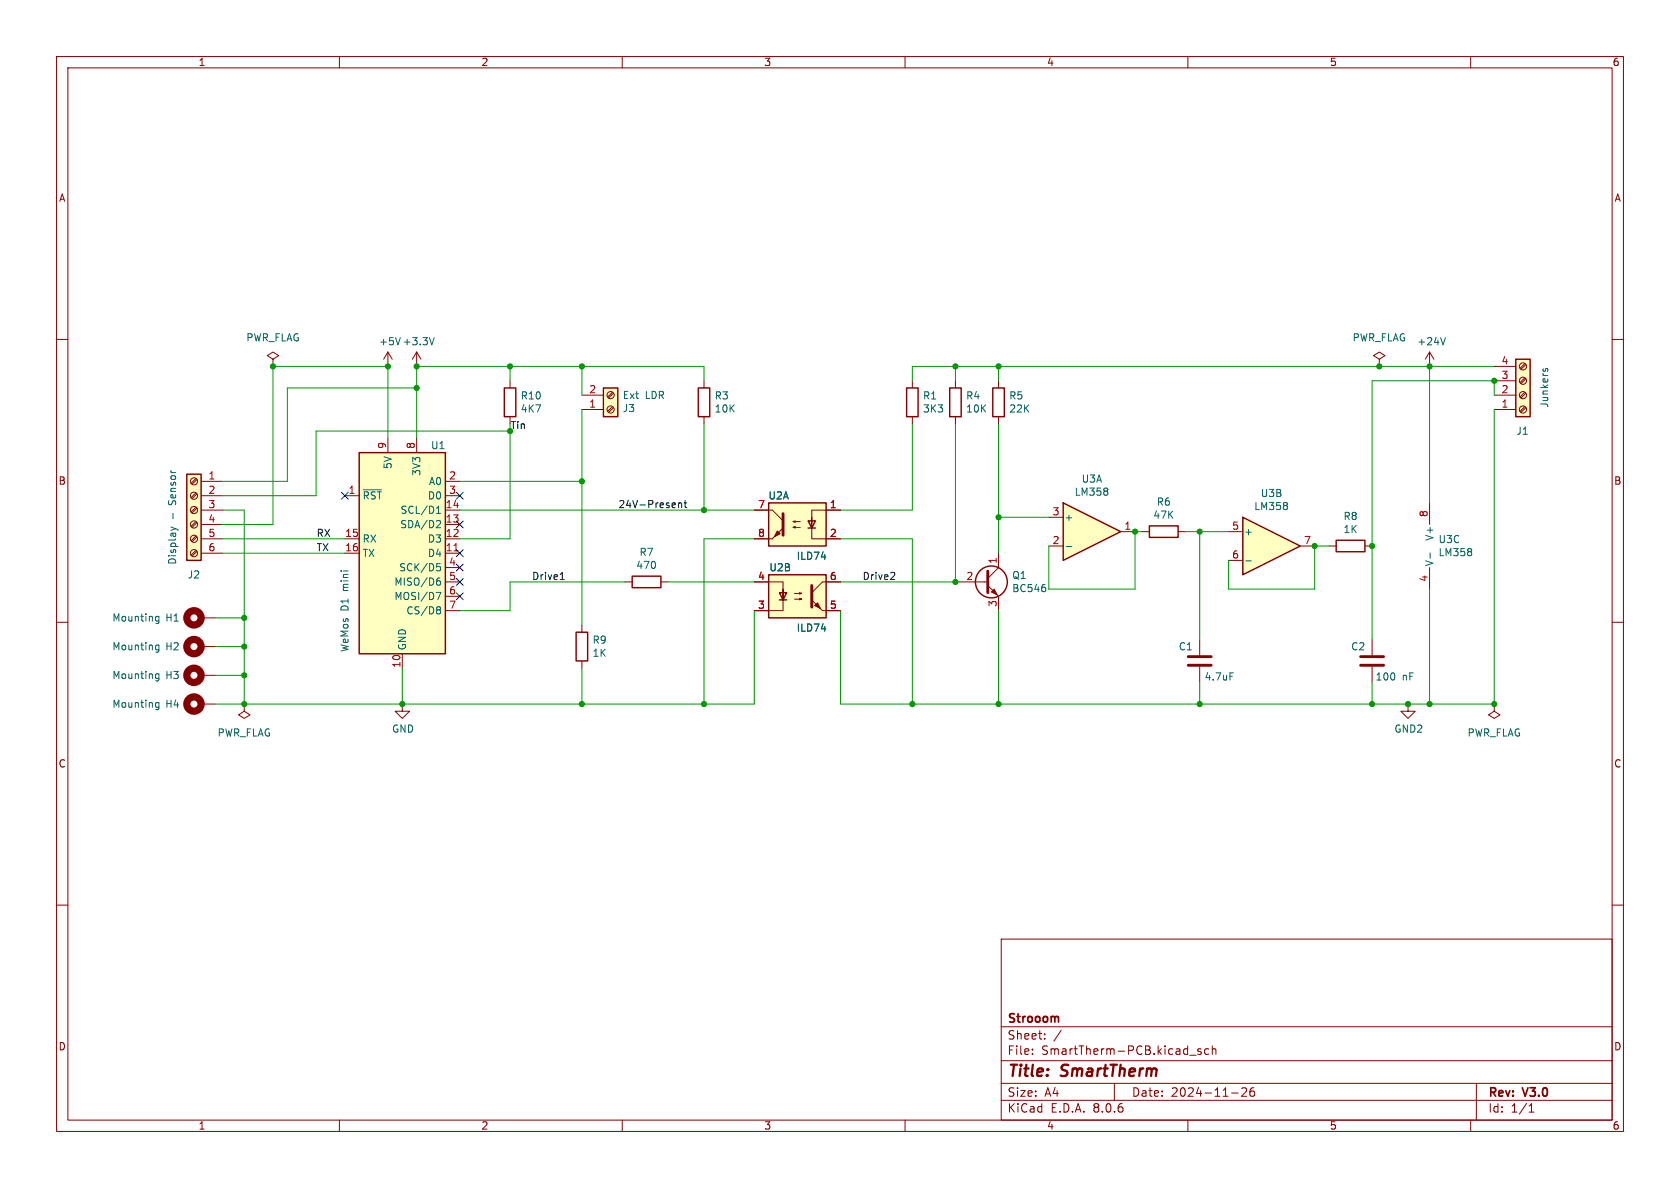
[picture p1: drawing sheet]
<svg xmlns="http://www.w3.org/2000/svg" width="297mm" height="210mm" viewBox="0 0 297 210" stroke-linecap="round" stroke-linejoin="round" font-family="sans-serif">
<g fill="none" stroke="#840000" stroke-width=".18">
<path d="M10 10h277v190h-277zM12 12h273v186h-273zM60 10v2M110 10v2M160 10v2M210 10v2M260 10v2M10 60h2M285 60h2M234.9 96.5h1.3M241.3 96.5h1.3M10 110h2"/>
<path d="M110.5 102.9h1.3M116.8 102.9h1.3M242.6 113v2.8M242.6 117.9v2.8M285 110h2M248.9 124.5v1.2h1.3l-1.3 1.3-1.3-1.3h1.3M248.9 124.5h.1M10 160h2M285 160h2M177 166h108v32h-108zM60 198v2M110 198v2"/>
<path d="M160 198v2M177 194.5h108M177 191.5h108M177 187.5h108M177 181.5h108M182.5 186.3v.1M182.5 185.5v.1M184.7 183.6v.1M184.7 182.8v.1M187.6 182.1l-1.3 2M197 191.5v3M210 198v2"/>
<path d="M210.3 186.5h1.2M212.3 185.5l-.3-.1-.3 .2 .1 .2 .5 .2v.3h-.6M213.7 185.5l-.5-.1-.2 .3v.4l.1 .2h.6M214.3 185.5l.2-.1 .4 .1 .1 .9M214.3 184.9v1.5M217.7 193.2h1.2M219.5 192.4l.6-.1 .2 .1 .1 .3-.9 1.1h.9M221.7 192.3a.59 .59 0 0 0-.7 .6v.6l.1 .2 .4 .1 .2-.1 .1-.5-.1-.3h-.5l-.2 .3M260 198v2M261 191.5v6.5M270.3 196.6h.9M270.3 195.5l.4-.4v1.5"/>
</g>
<path d="M236.2 95.5h5.1v2h-5.1zM111.8 101.9h5v2h-5z" fill="none" stroke="#840000" stroke-width=".25"/>
<path d="M240.5 117.6h4.1M240.5 116.1h4.1" fill="none" stroke="#840000" stroke-width=".51"/>
<path d="M219.7 91.4l10.2 5.1-10.2 5.1z" fill="#ffffc2"/>
<path d="M219.7 91.4l10.2 5.1-10.2 5.1z" fill="none" stroke="#840000" stroke-width=".25"/>
<path d="M217.2 94h2.5M217.2 99.1h2.5M229.9 96.5h2.5" fill="none" stroke="#840000" stroke-width=".18"/>
<path d="M220.2 99.2h1M227.5 88.9v.3M227.5 89.5v.5" fill="none" stroke="#006464" stroke-width=".18"/>
<path d="M106.7 68.6h2.5v5.1h-2.5z" fill="#ffffc2"/>
<g fill="none" stroke="#840000" stroke-width=".25">
<path d="M89.2 68.6h2v5.1h-2zM106.7 68.6h2.5v5.1h-2.5zM123.4 68.6h2.1v5.1h-2.1zM160.3 68.6h2v5.1h-2zM167.9 68.6h2v5.1h-2zM175.5 68.6h2v5.1h-2zM101.9 111.8h2v5h-2z"/>
<circle cx="175.3" cy="102.9" r="2.82"/>
</g>
<g fill="none" stroke="#840000" stroke-width=".18">
<path d="M90.2 67.3v1.3M90.2 73.7v1.2M102.9 72.4h3.8M102.9 69.9h3.8M108.3 69.3l-.9 .9M108.3 71.9l-.9 .8M108.5 69.5l-.9 .9M108.5 72.1l-.9 .8M124.5 67.3v1.3M124.5 73.7v1.2M161.3 67.3v1.3M161.3 73.7v1.2"/>
<path d="M168.9 67.3v1.3M168.9 73.7v1.2M176.5 67.3v1.3M176.5 73.7v1.2M176.5 97.8v2.5l-1.9 1.9M102.9 110.5v1.3M102.9 116.8v1.3M168.9 102.9h5.7M174.6 103.5l1.9 1.9v2.6M264.2 124.5v1.2l-1.1 .7 1.1 .6 1-.6-1-.7M264.2 124.5h.1"/>
<circle cx="107.9" cy="69.8" r=".63"/>
<circle cx="107.9" cy="72.4" r=".63"/>
</g>
<path d="M174.6 101v3.8" fill="none" stroke="#840000" stroke-width=".51"/>
<path d="M175.3 104.6l.5-.5 .5 1.1z" fill="#840000" stroke="#840000" stroke-width=".18"/>
<path d="M184.8 103.9l.1 .1-.1 .5" fill="none" stroke="#006464" stroke-width=".18"/>
<path d="M188 88.9l10.1 5.1-10.1 5.1z" fill="#ffffc2"/>
<path d="M188 88.9l10.1 5.1-10.1 5.1z" fill="none" stroke="#840000" stroke-width=".25"/>
<path d="M185.4 96.5h2.6M185.4 91.4h2.6M198.1 94h2.6" fill="none" stroke="#840000" stroke-width=".18"/>
<path d="M188.5 96.6h1M195.8 86.4v.3M195.8 86.9v.5" fill="none" stroke="#006464" stroke-width=".18"/>
<path d="M135.9 101.6h10.1v7.6h-10.1z" fill="#ffffc2"/>
<path d="M135.9 101.6h10.1v7.6h-10.1zM137.8 104.8h1.3l-.7 1.2zM137.8 106h1.3" fill="none" stroke="#840000" stroke-width=".25"/>
<path d="M133.3 102.9h5.1v1.9M138.4 106v-1.9v3.9h-5.1M140.5 105.9h1.2l-.3 .1v-.2l.3 .1M140.5 104.9h1.2l-.3 .1v-.2l.3 .1M145.4 108h3.2M148.6 102.9h-3.2l-1.9 1.9" fill="none" stroke="#840000" stroke-width=".18"/>
<g fill="#840000" stroke="#840000" stroke-width=".18">
<path d="M143.5 106l1.9 2z"/>
<path d="M144 107.1l.5-.5 .5 1z"/>
</g>
<path d="M143.5 103.5v3.8" fill="none" stroke="#840000" stroke-width=".51"/>
<path d="M135.9 88.9h10.1v7.6h-10.1z" fill="#ffffc2"/>
<path d="M135.9 88.9h10.1v7.6h-10.1zM142.9 92.1h1.2l-.6 1.2zM142.9 93.3h1.2" fill="none" stroke="#840000" stroke-width=".25"/>
<path d="M68.6 64.8h.1M68.6 62.2l-.8 1.3M68.6 62.2v2.6M68.6 62.2l.7 1.3M133.3 90.2h3.2l1.9 1.9M133.3 95.3h3.2M140.2 93.2l.4-.1v.2l-.4-.1h1.3M140.2 92.2l.4-.1v.2l-.4-.1h1.3M143.5 93.3v-1.9v3.9h5.1M148.6 90.2h-5.1v1.9" fill="none" stroke="#840000" stroke-width=".18"/>
<g fill="#840000" stroke="#840000" stroke-width=".18">
<path d="M136.5 95.3l1.9-2z"/>
<path d="M137.4 93.9l.5 .5-1 .5z"/>
</g>
<path d="M138.4 90.8v3.8" fill="none" stroke="#840000" stroke-width=".51"/>
<path d="M63.5 80h15.2v35.6h-15.2z" fill="#ffffc2"/>
<path d="M63.5 80h15.2v35.6h-15.2zM203.2 93h5.1v2h-5.1z" fill="none" stroke="#840000" stroke-width=".25"/>
<g fill="none" stroke="#840000" stroke-width=".18">
<path d="M48.3 63.5l1-.6-1-.7-1.1 .7 1.1 .6v1.3M48.3 64.8h.1M68.6 77.5v2.5M73.7 64.8h.1M73.7 62.2v2.6M73.7 77.5v2.5M73.7 62.2l-.8 1.3M73.7 62.2l.7 1.3M61 87.6h2.5M61 97.8h2.5M61 95.3h2.5M78.7 87.6h2.6"/>
<path d="M78.7 97.8h2.6M78.7 95.3h2.6M78.7 92.7h2.6M78.7 90.2h2.6M78.7 85.1h2.6M201.9 94h1.3M208.3 94h1.2M35.6 114.3h2.5M35.6 119.4h2.5M35.6 109.2h2.5M71.1 115.6v2.5M78.7 100.3h2.6"/>
<path d="M78.7 102.9h2.6M78.7 105.4h2.6M78.7 108h2.6M35.6 124.5h2.5M43.2 124.5v1.2l-1 .7 1 .6 1-.6-1-.7M43.2 124.5h.1M71.1 124.5v1.2h1.3l-1.3 1.3-1.3-1.3h1.3M71.1 124.5h.1"/>
</g>
<g fill="none" stroke="#006464" stroke-width=".18">
<path d="M76.8 59.7l-.5 1.3M64.2 86.6h3.2M77.2 90.7h.7M77.2 89.8l.3-.3v1.2M77.2 99.6h.6M77.3 92l.5 .1 .1 .3-.8 .9h.8M27.5 114.8l.2 .1 .4-.1M27.5 119.8l.2 .2 .4-.1M27.5 109.7l.2 .1 .4-.1M28.1 109v1l-.3 .2h-.3M28.1 114v1.1l-.3 .2-.3-.1M28.1 119.1v1l-.3 .3-.3-.1"/>
<path d="M28.1 114.1l-.4-.1-.2 .2M28.1 119.2l-.4-.1-.2 .1M28.1 109h-.4l-.2 .1M77.1 104.7h.9l-.6 1.3M77.3 100.1h.3l.3 .3-.1 .4-.5 .1M77.4 102.7h.4l.1 .2-.1 .4-.4 .1M77.4 107.3h.2l.3 .2-.3 .3M77.4 107.8h.2M77.6 107.8l.3 .2v.3l-.1 .2h-.4M77.8 102.2h-.4M27.5 124.9l.2 .1h.4M28.1 124.2v1l-.3 .3-.3-.1"/>
<path d="M28.1 124.3l-.4-.1-.2 .1"/>
</g>
<path d="M80.3 97.4h.7" fill="none" stroke="#a90000" stroke-width=".18"/>
<g fill="none" stroke="#840000" stroke-width="1.3">
<circle cx="34.3" cy="114.3" r="1.27"/>
<circle cx="34.3" cy="109.2" r="1.27"/>
<circle cx="34.3" cy="119.4" r="1.27"/>
<circle cx="34.3" cy="124.5" r="1.27"/>
</g>
<path d="M33 83.8h2.6v15.3h-2.6z" fill="#ffffc2"/>
<path d="M33 83.8h2.6v15.3h-2.6z" fill="none" stroke="#840000" stroke-width=".25"/>
<g fill="none" stroke="#840000" stroke-width=".18">
<path d="M34.6 97.3l-.8 .8M34.6 94.7l-.8 .9M34.6 92.2l-.8 .8M34.6 89.7l-.8 .8M34.6 87.1l-.8 .9M34.6 84.6l-.8 .8M34.8 97.5l-.8 .8M34.8 94.9l-.8 .9M34.8 92.4l-.8 .8M34.8 89.8l-.8 .9M34.8 87.3l-.8 .8M34.8 84.8l-.8 .8"/>
<path d="M35.6 85.1h3.8M35.6 87.6h3.8M35.6 90.2h3.8M35.6 92.7h3.8M35.6 95.3h3.8M35.6 97.8h3.8"/>
<circle cx="34.3" cy="95.2" r=".63"/>
<circle cx="34.3" cy="97.8" r=".63"/>
<circle cx="34.3" cy="90.2" r=".63"/>
<circle cx="34.3" cy="92.7" r=".63"/>
<circle cx="34.3" cy="87.6" r=".63"/>
<circle cx="34.3" cy="85.1" r=".63"/>
</g>
<path d="M30.2 93.2l.9 .3M30.6 90.7v1M31.1 93.5l-.9 .3M31.1 93.5l.3 .1" fill="none" stroke="#006464" stroke-width=".18"/>
<path d="M268 63.5h2.5v10.2h-2.5z" fill="#ffffc2"/>
<path d="M268 63.5h2.5v10.2h-2.5z" fill="none" stroke="#840000" stroke-width=".25"/>
<g fill="none" stroke="#840000" stroke-width=".18">
<path d="M243.8 63.5l1.1-.6-1.1-.7-1 .7 1 .6v1.3M243.8 64.8h.1M252.7 64.8h.1M252.7 62.2l-.7 1.3M252.7 62.2v2.6M252.7 62.2l.8 1.3M264.2 72.4h3.8M264.2 69.9h3.8M264.2 67.3h3.8M264.2 64.8h3.8M269.6 64.3l-.9 .8M269.6 66.8l-.9 .8"/>
<path d="M269.6 69.3l-.9 .9M269.6 71.9l-.9 .8M269.7 64.4l-.8 .9M269.7 67l-.8 .8M269.7 69.5l-.8 .9M269.7 72.1l-.8 .8M133.3 90.2h2.6M133.3 95.3h2.6M146 90.2h2.6M146 95.3h2.6M252.7 88.9v3.8M133.3 108h2.6"/>
<path d="M133.3 102.9h2.6M146 108h2.6M146 102.9h2.6M212.1 113v2.8M212.1 117.9v2.8M252.7 100.3v3.8"/>
<circle cx="269.2" cy="67.3" r=".63"/>
<circle cx="269.2" cy="64.8" r=".63"/>
<circle cx="269.2" cy="69.8" r=".63"/>
<circle cx="269.2" cy="72.4" r=".63"/>
</g>
<path d="M255.5 59.7l-.4 1.3M272.8 65.2v.3M273.2 65.5l.1-.3 .1-.1 .2 .2v.2M252.8 97.7v1M260.1 97.1v.3M260.1 97.6v.5M217.4 118.9h.6" fill="none" stroke="#006464" stroke-width=".18"/>
<path d="M210.1 117.6h4M210.1 116.1h4" fill="none" stroke="#840000" stroke-width=".51"/>
<path d="M120 88.9v.8M120 89l.1-.1 .3 .1 .1 .7M120.9 88.9h.5M121.1 88.5v1.1l.3 .1M99 102.4h.8M99.3 101.4l.1-.2v1.2M157.9 101.2l.3 .2-.1 .3-.7 .7h.8" fill="none" stroke="#0f0f0f" stroke-width=".18"/>
<g fill="none" stroke="#009600" stroke-width=".18">
<path d="M68.6 77.5v-12.7h-20.3v27.9h-8.9M73.7 68.6h-22.9v16.5h-11.4M90.2 64.8v2.5M102.9 64.8v5.1M102.9 72.4v38.1M124.5 67.3v-2.5h-50.8v12.7M124.5 74.9v15.3M161.3 74.9v15.3h-12.7M168.9 74.9v28h-20.3M168.9 64.8v2.5M176.5 64.8v2.5M176.5 74.9v22.9"/>
<path d="M252.7 64.8v24.1M264.2 69.9v-2.6h-21.6v45.7M264.2 64.8h-102.9v2.5M264.2 72.4v52.1h-115.6v-16.5M39.4 97.8h21.6M39.4 87.6h16.5v-11.4h34.3v19.1h-8.9M39.4 90.2h3.8v34.3M39.4 95.3h21.6M81.3 85.1h21.6M81.3 90.2h52M133.3 95.3h-8.8v29.2M148.6 95.3h12.7v29.2"/>
<path d="M176.5 91.4h8.9M201.9 94h-1.2v10.1h-15.3v-7.6M209.5 94h7.7M212.1 94v19M234.9 96.5h-2.5v7.6h-15.2v-5M38.1 109.2h5.1M38.1 114.3h5.1M38.1 119.4h5.1M71.1 118.1v6.4M102.9 118.1v6.4M110.5 102.9h-20.3v5.1h-8.9M118.1 102.9h15.2"/>
<path d="M133.3 108v16.5h-95.2M176.5 108v16.5M252.7 104.1v20.4M212.1 120.7v3.8M242.6 120.7v3.8"/>
</g>
<g fill="none" stroke="#000084" stroke-width=".18">
<path d="M60.4 87l1.2 1.2M61.6 87l-1.2 1.2M80.7 97.2l1.2 1.2M80.7 99.7l1.2 1.2M80.7 92.1l1.2 1.2M80.7 87l1.2 1.2M81.9 97.2l-1.2 1.2M81.9 99.7l-1.2 1.2M81.9 92.1l-1.2 1.2M81.9 87l-1.2 1.2M80.7 102.3l1.2 1.2M80.7 104.8l1.2 1.2"/>
<path d="M81.9 102.3l-1.2 1.2M81.9 104.8l-1.2 1.2"/>
</g>
<g fill="#009600" stroke="#009600" stroke-width=".18">
<circle cx="73.7" cy="64.8" r=".46"/>
<circle cx="73.7" cy="68.6" r=".46"/>
<circle cx="68.6" cy="64.8" r=".46"/>
<circle cx="48.3" cy="64.8" r=".46"/>
<circle cx="90.2" cy="76.2" r=".46"/>
<circle cx="161.3" cy="124.5" r=".46"/>
<circle cx="176.5" cy="124.5" r=".46"/>
<circle cx="176.5" cy="64.8" r=".46"/>
<circle cx="168.9" cy="64.8" r=".46"/>
<circle cx="168.9" cy="102.9" r=".46"/>
<circle cx="102.9" cy="85.1" r=".46"/>
<circle cx="124.5" cy="90.2" r=".46"/>
<circle cx="102.9" cy="64.8" r=".46"/>
<circle cx="90.2" cy="64.8" r=".46"/>
<circle cx="124.5" cy="124.5" r=".46"/>
<circle cx="102.9" cy="124.5" r=".46"/>
<circle cx="212.1" cy="94" r=".46"/>
<circle cx="243.8" cy="64.8" r=".46"/>
<circle cx="242.6" cy="124.5" r=".46"/>
<circle cx="176.5" cy="91.4" r=".46"/>
<circle cx="200.7" cy="94" r=".46"/>
<circle cx="212.1" cy="124.5" r=".46"/>
<circle cx="252.7" cy="124.5" r=".46"/>
<circle cx="248.9" cy="124.5" r=".46"/>
<circle cx="264.2" cy="124.5" r=".46"/>
<circle cx="252.7" cy="64.8" r=".46"/>
<circle cx="232.4" cy="96.5" r=".46"/>
<circle cx="242.6" cy="96.5" r=".46"/>
<circle cx="264.2" cy="67.3" r=".46"/>
<circle cx="43.2" cy="124.5" r=".46"/>
<circle cx="43.2" cy="119.4" r=".46"/>
<circle cx="43.2" cy="114.3" r=".46"/>
<circle cx="71.1" cy="124.5" r=".46"/>
<circle cx="43.2" cy="109.2" r=".46"/>
</g>
<g font-size="2.8" fill="#840000">
<text x="178" y="190.9">Title:</text>
<text x="187.7" y="190.9">SmartTherm</text>
</g>
<g font-size="2.1" fill="#840000">
<text x="178" y="184">Sheet:</text>
<text x="178" y="181.2">Strooom</text>
<text x="178" y="186.7">File:</text>
<text x="184.1" y="186.7">SmartTherm-PCB.kicad_sch</text>
<text x="178" y="196.9">KiCad</text>
<text x="178" y="194.1">Size:</text>
<text x="184.7" y="194.1">A4</text>
<text x="185.7" y="196.9">E.D.A.</text>
<text x="193.3" y="196.9">8.0.6</text>
<text x="200" y="194.1">Date:</text>
<text x="207" y="194.1">2024-11-26</text>
<text x="263" y="194.3">Rev:</text>
<text x="263" y="196.9">Id:</text>
<text x="267.1" y="196.9">1/1</text>
<text x="269.4" y="194.3">V3.0</text>
</g>
<g font-size="1.8" fill="#840000">
<text x="35" y="11.9">1</text>
<text x="85" y="11.9">2</text>
<text x="135" y="11.9">3</text>
<text x="185" y="11.9">4</text>
<text x="235" y="11.9">5</text>
<text x="285" y="11.9">6</text>
<text x="10.3" y="35.9">A</text>
<text x="285.3" y="35.9">A</text>
<text x="10.3" y="85.9">B</text>
<text x="285.3" y="85.9">B</text>
<text x="10.3" y="135.9">C</text>
<text x="285.3" y="135.9">C</text>
<text x="10.3" y="185.9">D</text>
<text x="285.3" y="185.9">D</text>
<text x="35" y="199.9">1</text>
<text x="85" y="199.9">2</text>
<text x="135" y="199.9">3</text>
<text x="185" y="199.9">4</text>
<text x="235" y="199.9">5</text>
<text x="285" y="199.9">6</text>
</g>
<g font-size="1.8" fill="#006464">
<text x="43.4" y="60.6">PWR_FLAG</text>
<text x="66.9" y="61.2">+5V +3.3V</text>
<text x="239" y="60.6">PWR_FLAG</text>
<text x="250.5" y="61.2">+24V</text>
<text x="92" y="70.8">R10</text>
<text x="110" y="70.7">Ext</text>
<text x="114.1" y="70.7">LDR</text>
<text x="126.2" y="70.8">R3</text>
<text x="163.1" y="70.8">R1</text>
<text x="170.7" y="70.8">R4</text>
<text x="178.3" y="70.8">R5</text>
<text x="92" y="73.1">4K7</text>
<text x="110" y="73.1">J3</text>
<text x="126.2" y="73.1">10K</text>
<text x="163.1" y="73.1">3K3</text>
<text x="170.7" y="73.1">10K</text>
<text x="178.3" y="73.1">22K</text>
<text x="268" y="77.1">J1</text>
<text x="273.9" y="72.2" transform="rotate(-90 273.9 72.2)">Junkers</text>
<text x="69.4" y="83" transform="rotate(-90 69.4 83)">5V</text>
<text x="76.1" y="79.6">U1</text>
<text x="31.3" y="89.2" transform="rotate(-90 31.3 89.2)">Sensor</text>
<text x="64" y="88.5">~{RST}</text>
<text x="74.5" y="84.2" transform="rotate(-90 74.5 84.2)">3V3</text>
<text x="75.5" y="88.5">D0</text>
<text x="75.7" y="86">A0</text>
<text x="135.8" y="88.5">U2A</text>
<text x="189.9" y="87.8">LM358</text>
<text x="191.1" y="85.5">U3A</text>
<text x="204.4" y="89.6">R6</text>
<text x="222.8" y="88.1">U3B</text>
<text x="70.7" y="93.6">SDA/D2</text>
<text x="70.7" y="91">SCL/D1</text>
<text x="188.1" y="92.3">+</text>
<text x="203.8" y="91.9">47K</text>
<text x="219.8" y="94.8">+</text>
<text x="221.6" y="90.4">LM358</text>
<text x="237.4" y="92.1">R8</text>
<text x="237.4" y="94.4">1K</text>
<text x="253.6" y="95.7" transform="rotate(-90 253.6 95.7)">V+</text>
<text x="31.3" y="99.9" transform="rotate(-90 31.3 99.9)">Display</text>
<text x="64" y="96.1">RX</text>
<text x="64" y="98.7">TX</text>
<text x="70.5" y="101.2">SCK/D5</text>
<text x="75.5" y="98.7">D4</text>
<text x="75.5" y="96.1">D3</text>
<text x="112.4" y="100.8">470</text>
<text x="113" y="98.5">R7</text>
<text x="135.9" y="101.2">U2B</text>
<text x="140.7" y="99.2">ILD74</text>
<text x="253.6" y="100.2" transform="rotate(-90 253.6 100.2)">V-</text>
<text x="254.2" y="96.2">U3C</text>
<text x="254.2" y="98.5">LM358</text>
<text x="33.1" y="102.5">J2</text>
<text x="61.8" y="104.4" transform="rotate(-90 61.8 104.4)">mini</text>
<text x="69.6" y="103.7">MISO/D6</text>
<text x="69.6" y="106.3">MOSI/D7</text>
<text x="178.9" y="104.9">BC546</text>
<text x="178.9" y="102.6">Q1</text>
<text x="19.8" y="110.1">Mounting</text>
<text x="29.1" y="110.1">H1</text>
<text x="61.8" y="108" transform="rotate(-90 61.8 108)">D1</text>
<text x="71.7" y="108.8">CS/D8</text>
<text x="104.7" y="114">R9</text>
<text x="140.7" y="111.9">ILD74</text>
<text x="19.8" y="115.2">Mounting</text>
<text x="29.1" y="115.2">H2</text>
<text x="61.8" y="115.4" transform="rotate(-90 61.8 115.4)">WeMos</text>
<text x="72" y="115.1" transform="rotate(-90 72 115.1)">GND</text>
<text x="104.7" y="116.3">1K</text>
<text x="208.3" y="115.2">C1</text>
<text x="238.8" y="115.2">C2</text>
<text x="19.8" y="125.3">Mounting</text>
<text x="19.8" y="120.2">Mounting</text>
<text x="29.1" y="125.3">H4</text>
<text x="29.1" y="120.2">H3</text>
<text x="212.9" y="120.5">4.7uF</text>
<text x="243.1" y="120.5">100</text>
<text x="247.9" y="120.5">nF</text>
<text x="38.4" y="130.4">PWR_FLAG</text>
<text x="69.2" y="129.7">GND</text>
<text x="246.4" y="129.7">GND2</text>
<text x="259.3" y="130.4">PWR_FLAG</text>
</g>
<g font-size="1.8" fill="#a90000">
<text x="265.4" y="64.5">4</text>
<text x="104.1" y="69.6">2</text>
<text x="265.4" y="69.6">2</text>
<text x="265.4" y="67.1">3</text>
<text x="104.1" y="72.1">1</text>
<text x="265.4" y="72.1">1</text>
<text x="68.3" y="79.4" transform="rotate(-90 68.3 79.4)">9</text>
<text x="73.4" y="79.4" transform="rotate(-90 73.4 79.4)">8</text>
<text x="36.8" y="84.8">1</text>
<text x="36.8" y="87.4">2</text>
<text x="36.8" y="89.9">3</text>
<text x="61.5" y="87.4">1</text>
<text x="78.7" y="89.9">14</text>
<text x="79.3" y="84.8">2</text>
<text x="79.3" y="87.4">3</text>
<text x="133.9" y="89.9">7</text>
<text x="146.6" y="89.9">1</text>
<text x="36.8" y="92.5">4</text>
<text x="36.8" y="95">5</text>
<text x="60.9" y="95">15</text>
<text x="78.7" y="95">12</text>
<text x="78.7" y="92.5">13</text>
<text x="133.9" y="95">8</text>
<text x="146.6" y="95">2</text>
<text x="186" y="91.2">3</text>
<text x="198.7" y="93.7">1</text>
<text x="217.7" y="93.7">5</text>
<text x="252.5" y="91.5" transform="rotate(-90 252.5 91.5)">8</text>
<text x="36.8" y="97.5">6</text>
<text x="60.9" y="97.5">16</text>
<text x="78.7" y="97.5">11</text>
<text x="79.3" y="100.1">4</text>
<text x="176.3" y="99.8" transform="rotate(-90 176.3 99.8)">1</text>
<text x="186" y="96.3">2</text>
<text x="217.7" y="98.8">6</text>
<text x="230.4" y="96.3">7</text>
<text x="79.3" y="102.6">5</text>
<text x="79.3" y="105.2">6</text>
<text x="79.3" y="107.7">7</text>
<text x="133.9" y="107.7">3</text>
<text x="133.9" y="102.6">4</text>
<text x="146.6" y="107.7">5</text>
<text x="146.6" y="102.6">6</text>
<text x="170.7" y="102.6">2</text>
<text x="176.3" y="107.4" transform="rotate(-90 176.3 107.4)">3</text>
<text x="252.5" y="102.9" transform="rotate(-90 252.5 102.9)">4</text>
<text x="70.9" y="118.2" transform="rotate(-90 70.9 118.2)">10</text>
</g>
<text font-size="1.8" fill="#009600" x="90.2" y="75.9">Tin</text>
<g font-size="1.8" fill="#0f0f0f">
<text x="109.2" y="89.9">24V-Present</text>
<text x="55.9" y="95">RX</text>
<text x="55.9" y="97.5">TX</text>
<text x="94" y="102.6">Drive1</text>
<text x="152.4" y="102.6">Drive2</text>
</g>
</svg>
